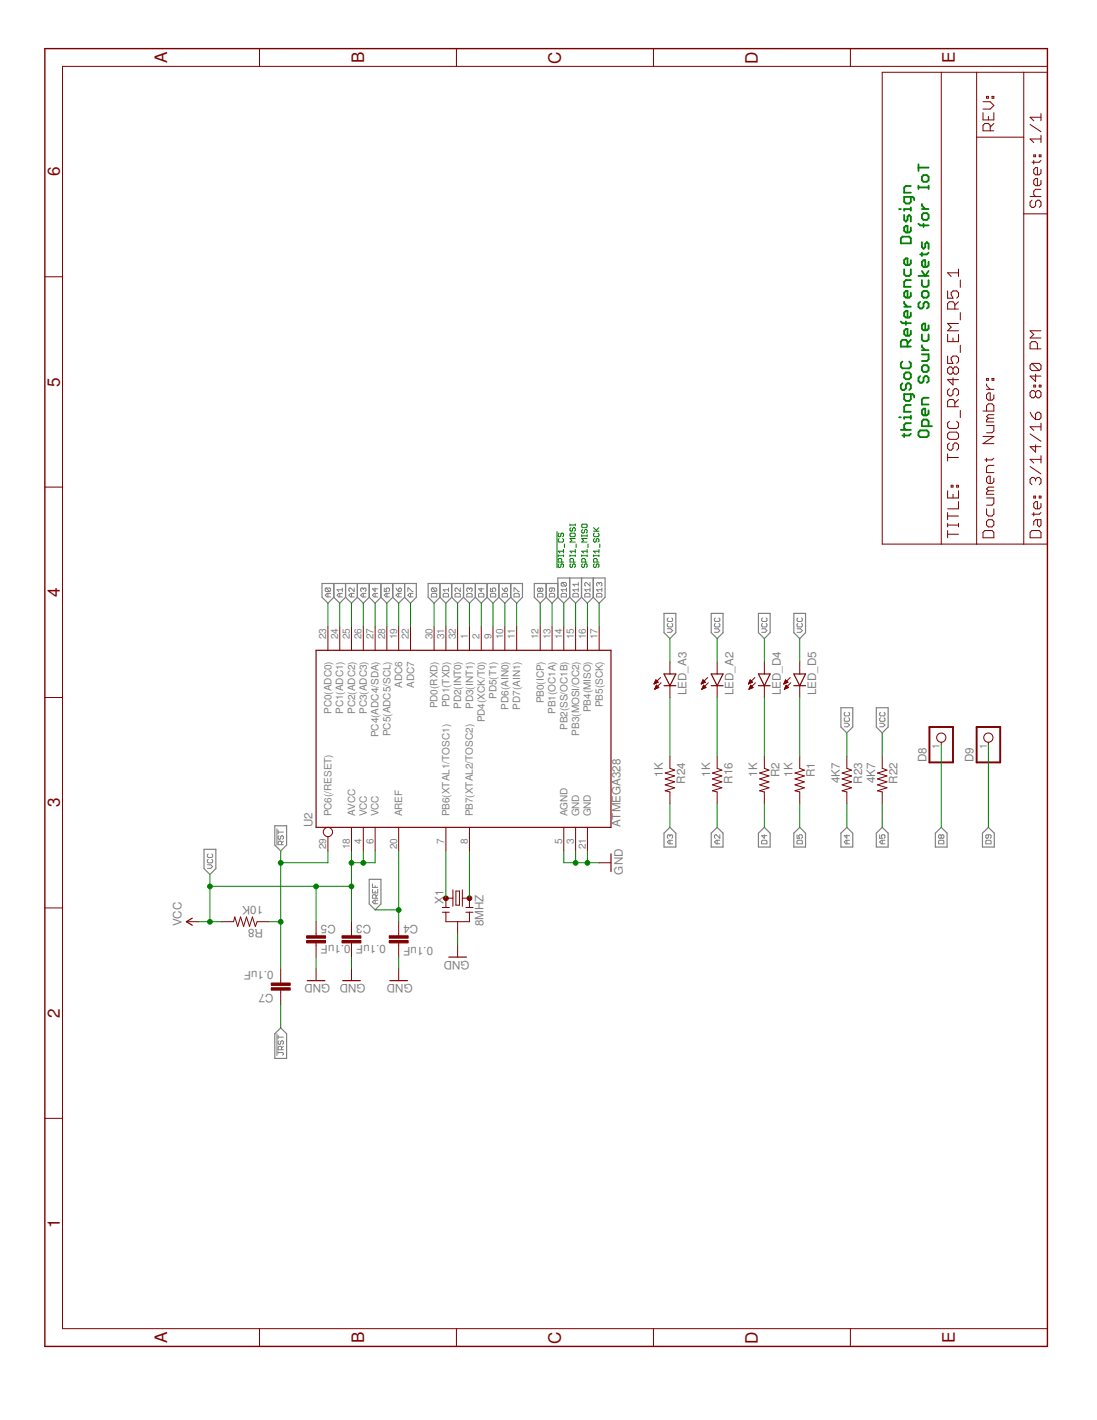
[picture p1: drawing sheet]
<svg xmlns="http://www.w3.org/2000/svg" width="216mm" height="279mm" viewBox="0 0 216 279" stroke-linecap="round" stroke-linejoin="round" font-family="sans-serif">
<g fill="none" stroke="#808080" stroke-width=".23">
<path d="M65.7 117.5l-1.2 1.2-1.1-1.2v-2.7h18.5v2.7l-1.1 1.2-1.2-1.2M65.7 117.5l1.2 1.2 1.1-1.2M65.7 114.8v2.7M68 117.5l1.2 1.2 1.1-1.2M68 114.8v2.7M70.3 117.5l1.2 1.2 1.2-1.2M70.3 114.8v2.7M72.7 114.8v2.7M72.7 117.5l1.1 1.2 1.2-1.2M75 114.8v2.7M75 117.5l1.1 1.2 1.2-1.2M77.3 114.8v2.7"/>
<path d="M77.3 117.5l1.2 1.2 1.1-1.2M79.6 114.8v2.7M86.6 117.5l-1.2 1.2-1.1-1.2v-2.7h18.5v2.7l-1.1 1.2-1.2-1.2M86.6 114.8v2.7M86.6 117.5l1.2 1.2 1.1-1.2M88.9 117.5l1.2 1.2 1.1-1.2M88.9 114.8v2.7M91.2 117.5l1.2 1.2 1.2-1.2M91.2 114.8v2.7M93.6 117.5l1.1 1.2 1.2-1.2M93.6 114.8v2.7M95.9 117.5l1.1 1.2 1.2-1.2"/>
<path d="M95.9 114.8v2.7M98.2 117.5l1.2 1.2 1.1-1.2M98.2 114.8v2.7M100.5 114.8v2.7M107.5 117.5l1.1 1.2 1.2-1.2M107.5 114.8v2.7M109.8 117.5v-3.8h9.3v3.8l-1.2 1.2-1.1-1.2M109.8 117.5l1.2 1.2 1.1-1.2M109.8 114.8h-4.6v2.7l1.1 1.2 1.2-1.2M112.1 117.5l1.2 1.2 1.1-1.2M112.1 113.7v3.8M114.4 117.5l1.2 1.2 1.2-1.2"/>
<path d="M114.4 113.7v3.8M116.8 113.7v3.8M130.7 120.7h2.3v3.8l-1.2 1.1-1.1-1.1zM140 120.7h2.3v3.8l-1.2 1.1-1.1-1.1zM149.3 120.7h2.3v3.8l-1.2 1.1-1.1-1.1zM156.2 120.7h2.3v3.8l-1.1 1.1-1.2-1.1zM165.5 139.3h2.3v3.7l-1.1 1.2-1.2-1.2zM172.5 139.3h2.3v3.7l-1.2 1.2-1.1-1.2zM40.2 167.1h2.3v3.8l-1.2 1.2-1.1-1.2zM54.1 162.5h2.3v3.8l-1.2 1.1-1.1-1.1zM72.7 173h2.3v4.9l-1.2 1.1-1.1-1.1zM130.7 163.9l1.1-1.1 1.2 1.1v2.8h-2.3z"/>
<path d="M140 163.9l1.1-1.1 1.2 1.1v2.8h-2.3zM149.3 163.9l1.1-1.1 1.2 1.1v2.8h-2.3zM156.2 163.9l1.2-1.1 1.1 1.1v2.8h-2.3zM165.5 163.9l1.2-1.1 1.1 1.1v2.8h-2.3zM172.5 163.9l1.1-1.1 1.2 1.1v2.8h-2.3zM184.1 163.9l1.2-1.1 1.1 1.1v2.8h-2.3zM193.4 163.9l1.1-1.1 1.2 1.1v2.8h-2.3zM55.2 202.2l1.2 1.2v4.9h-2.3v-4.9z"/>
</g>
<g fill="none" stroke="#808080" stroke-width=".2">
<path d="M64.2 115.7h.7l.2 .2v.3l-.2 .2M64.2 115.7l-.2 .2v.3l.2 .2h.7M64.2 115.7l.7 .7M64.5 116.8v.7M65.1 116.8h-.7l-.4 .3 .4 .4h.7M66.9 116.8v.7M67.4 116.8h-.7l-.4 .3 .4 .4h.7M67.4 116h-1.1l.4 .4M67.4 115.7v.7M69.2 116.8v.7M69.7 116.8h-.7l-.3 .3 .3 .4h.7M69.7 115.7v.7l-.7-.7-.3 .2v.3l.1 .2"/>
<path d="M71.5 115.9l-.2-.2-.3 .2v.3l.1 .2M71.5 115.9l.2-.2 .3 .2v.3l-.2 .2M71.5 115.9v.1M71.5 116.8v.7M72 116.8h-.7l-.3 .3 .3 .4h.7M73.8 115.7v.7l-.5-.5h1M73.8 116.8v.7M74.3 116.8h-.7l-.3 .3 .3 .4h.7M75.6 115.7v.7h.5l-.1-.4 .1-.3h.4l.2 .2v.3l-.2 .2M76.1 116.8v.7M76.7 116.8h-.7l-.4 .3 .4 .4h.7M77.9 115.7l.6 .7"/>
<path d="M78.5 115.9l.3-.2 .2 .2v.3l-.2 .2h-.3zM78.5 116.8v.7M79 116.8h-.7l-.4 .3 .4 .4h.7M80.3 116.4v-.7l1 .7M80.8 116.8v.7M81.3 116.8h-.7l-.3 .3 .3 .4h.7M85.1 116.8h.7l.2 .1v.6h-1.1v-.6zM85.1 115.7h.7l.2 .2v.3l-.2 .2M85.1 115.7l-.2 .2v.3l.2 .2h.7M85.1 115.7l.7 .7M87.4 116.8h.7l.2 .1v.6h-1.1v-.6zM88.3 116h-1.1l.4 .4"/>
<path d="M88.3 115.7v.7M89.7 116.8h.7l.2 .1v.6h-1v-.6zM90.6 115.7v.7l-.7-.7-.3 .2v.3l.1 .2M92 116.8h.7l.2 .1v.6h-1v-.6zM92.4 115.9l-.2-.2-.3 .2v.3l.1 .2M92.4 115.9l.2-.2 .3 .2v.3l-.2 .2M92.4 115.9v.1M94.4 116.8h.7l.1 .1v.6h-1v-.6zM94.7 115.7v.7l-.5-.5h1M96.5 115.7v.7h.5l-.1-.4 .1-.3h.4l.2 .2v.3l-.2 .2M96.7 116.8h.7l.2 .1v.6h-1.1v-.6zM98.8 115.7l.6 .7"/>
<path d="M99 116.8h.7l.2 .1v.6h-1.1v-.6zM99.4 115.9l.3-.2 .2 .2v.3l-.2 .2h-.3zM101.2 116.4v-.7l1 .7M101.3 116.8h.7l.2 .1v.6h-1v-.6zM106 116.8h.7l.1 .1v.6h-1v-.6zM106.3 115.9l-.1-.2-.4 .2v.3l.2 .2 .3-.2M106.3 115.9l.2-.2 .3 .2v.3l-.1 .2-.4-.2M106.3 115.9v.3M108.3 116.8h.7l.2 .1v.6h-1.1v-.6zM108.6 115.7v.5l-.1 .2-.4-.2v-.3l.2-.2h.7l.2 .2v.3l-.2 .2M110.6 116.8h.7l.2 .1v.6h-1.1v-.6zM110.6 114.6h.7l.2 .2v.3l-.2 .2"/>
<path d="M110.6 114.6l-.2 .2v.3l.2 .2h.7M110.6 114.6l.7 .7M111.5 116h-1.1l.4 .4M111.5 115.7v.7M112.9 116.8h.7l.2 .1v.6h-1v-.6zM113.8 116h-1l.3 .4M113.8 114.6v.7M113.8 115.7v.7M113.8 115h-1l.3 .3M115.3 116.8h.7l.1 .1v.6h-1v-.6zM116.1 116h-1l.3 .4M116.1 114.6v.7l-.7-.7-.3 .2v.3l.2 .2"/>
<path d="M116.1 115.7v.7M117.6 116.8h.7l.1 .1v.6h-1v-.6zM117.9 114.8l.2-.2 .3 .2v.3l-.1 .2M117.9 114.8l-.1-.2-.4 .2v.3l.2 .2M117.9 114.8v.2M118.4 115.7v.7M118.4 116h-1l.4 .4M131.3 123.7h.7l.4 .4-.4 .3h-.7M131.5 121.6l-.2 .2v.3l.2 .2h.7l.2-.2v-.3l-.2-.2M131.5 122.7l-.2 .1v.4l.2 .2h.7l.2-.2v-.4l-.2-.1M140.6 123.7h.7l.4 .4-.4 .3h-.7M140.8 121.6l-.2 .2v.3l.2 .2h.7l.2-.2v-.3l-.2-.2"/>
<path d="M140.8 122.7l-.2 .1v.4l.2 .2h.7l.2-.2v-.4l-.2-.1M149.9 123.7h.7l.3 .4-.3 .3h-.7M150.1 121.6l-.2 .2v.3l.2 .2h.7l.1-.2v-.3l-.1-.2M150.1 122.7l-.2 .1v.4l.2 .2h.7l.1-.2v-.4l-.1-.1M156.9 123.7h.7l.3 .4-.3 .3h-.7M157 121.6l-.1 .2v.3l.1 .2h.7l.2-.2v-.3l-.2-.2M157 122.7l-.1 .1v.4l.1 .2h.7l.2-.2v-.4l-.2-.1M166.2 142.3h.6l.4 .3-.4 .4h-.6M166.3 141.2l-.1 .2v.4l.1 .1h.7l.2-.1v-.4l-.2-.2M166.3 140.2l-.1 .1v.4l.1 .2h.7l.2-.2v-.4l-.2-.1M173.1 142.3h.7l.4 .3-.4 .4h-.7M173.3 140.2l-.2 .1v.4l.2 .2h.7l.2-.2v-.4l-.2-.1"/>
<path d="M173.3 141.2l-.2 .2v.4l.2 .1h.7l.2-.1v-.4l-.2-.2M40.8 170.2h.7l.3 .3-.3 .4h-.7M41 169.1l-.2 .1v.4l.2 .2h.7l.1-.2v-.4l-.1-.1M41 168l-.2 .2v.3l.2 .2h.7l.1-.2v-.3l-.1-.2M54.5 163.1v3.2M54.7 163.4v.7M54.7 163.7h1.1M54.9 164.4l-.2 .2v.4l.2 .1 .3-.1v-.4l.2-.2 .4 .2v.4l-.2 .1M55.4 166.2v-.5l-.2-.2h-.3l-.2 .2v.5h1.1M55.8 165.5l-.4 .4M73.3 173.9v.7h1M73.3 175v.7h1v-.7"/>
<path d="M73.8 174.3v.3M73.8 175.3v.4M73.8 177.1v.7M74 176.7v-.5l-.2-.2h-.3l-.2 .2v.5h1M74.3 177.1h-.7l-.3 .4 .3 .3h.7M74.3 176l-.3 .4M131.8 164.4l-.1-.1-.4 .1v.4l.2 .2M131.8 164.4l.2-.1 .4 .1v.4l-.2 .2M131.8 164.4v.2M131.8 165.3v.7M132.4 165.3h-.7l-.4 .4 .4 .3h.7M141.1 165.3v.7"/>
<path d="M141.7 165.3h-.7l-.4 .4 .4 .3h.7M141.7 164.3v.7l-.7-.7-.4 .1v.4l.2 .2M149.9 165.5l.2-.2h.7l.1 .2v.5h-1zM150.4 164.3v.7l-.5-.6h1M156.9 165.5l.1-.2h.7l.2 .2v.5h-1zM156.9 164.3v.7h.5l-.2-.4 .2-.3h.3l.2 .1v.4l-.2 .2M166.7 164.3v.7l-.5-.6h1M166.7 165.3v.7M167.2 165.3h-.7l-.3 .4 .3 .3h.7M173.1 164.3v.7h.5l-.1-.4 .1-.3h.4l.2 .1v.4l-.2 .2M173.6 165.3v.7M174.2 165.3h-.7l-.4 .4 .4 .3h.7"/>
<path d="M184.7 165.5l.2-.2h.7l.2 .2v.5h-1.1zM185.3 164.4l-.2-.1-.4 .1v.4l.2 .2 .4-.2M185.3 164.4l.1-.1 .4 .1v.4l-.2 .2-.3-.2M185.3 164.4v.4M194 165.5l.2-.2h.7l.2 .2v.5h-1.1zM194.5 164.3v.5l-.1 .2-.4-.2v-.4l.2-.1h.7l.2 .1v.4l-.2 .2M54.5 203.4v4.3M54.7 203.7v.7M54.7 206.9v.4M54.7 207.1h.9l.2 .2-.2 .3M54.7 204.1h1.1M54.9 204.8l-.2 .2v.3l.2 .2 .3-.2v-.3l.2-.2 .4 .2v.3l-.2 .2"/>
<path d="M55.4 206.5v-.5l-.2-.1h-.3l-.2 .1v.5h1.1M55.8 205.9l-.4 .3"/>
</g>
<g fill="none" stroke="#800000" stroke-width=".2">
<path d="M51.1 9.6v3.5M89.8 9.6v3.5M128.6 9.6v3.5M167.4 9.6v3.5M173.6 14.2h32.5v92.9h-32.5zM185.3 14.2v92.9M192.2 14.2v92.9M194.2 19h.3v.3h-.3zM195.2 19h.4v.3h-.4zM201.5 14.2v92.9M206.1 13.1h-193.8v248.3h193.8M192.2 27h9.3"/>
<path d="M193.5 22.2v1.4h2.1v-1.4M193.5 20h1.4l.7 .7-.7 .8h-1.4M194.5 22.9v.7M194.9 25.7v-1l-.4-.4h-.7l-.3 .4v1h2.1M195.6 24.3l-.7 .7M202.7 38.7h2.2M202.7 24.5l2.2 1.4M203.1 39.4l-.4 .4v.7l.4 .3h.4l.3-.3v-.7l.4-.4h.3l.4 .4v.7l-.4 .3M203.5 30.5h.3v.3h-.3zM203.5 31.6v.7M204.5 30.5h.4v.3h-.4zM204.9 22.4v1.4"/>
<path d="M204.9 26.6v1.4M204.9 33.3v.8l-.4 .3h-.7l-.3-.3v-.8l.3-.3h.4v1.4M204.9 35.5v.7l-.4 .3h-.7l-.3-.3v-.7l.3-.4h.4v1.4M204.9 37.3h-1.1l-.3 .3v.7l.3 .4M204.9 31.6l-.4 .3h-1.4M204.9 27.3h-2.2l.8 .7M204.9 23.1h-2.2l.8 .7M8.8 54.5h3.5M186.5 57.2v1.5h1.1l-.4-.7v-.4l.4-.4h.7l.3 .4v.7l-.3 .4M188.6 53v1.4M188.6 59.4l-.7 .7M188.6 53.7h-2.1l.7 .7"/>
<path d="M189 55.1v1.4M201.5 42.1h4.6M186.5 70.1v1.4h1.1l-.4-.7v-.4l.4-.3h.7l.3 .3v.7l-.3 .4M186.5 65.8v1.4h2.1v-1.4M186.9 76.5l-.4 .3v.8l.4 .3h.3l.4-.3v-.8l.3-.3h.4l.3 .3v.8l-.3 .3M187.6 72.6l-.4-.4h-.3l-.4 .4v.7l.4 .3h.3l.4-.3M187.6 72.6l.3-.4h.4l.3 .4v.7l-.3 .3h-.4l-.3-.3M187.6 66.5v.7M187.6 72.6v.7M187.6 74.3v1.5l-1.1-1.1h2.1M187.9 60.8v-1.1l-.3-.3h-.7l-.4 .3v1.1h2.1M188.6 63.6h-2.1l.7 .8-.7 .7h2.1"/>
<path d="M188.6 78.6l-.7 .7M189 61.5v1.4M189 67.9v1.5M194.2 74.5h.3v.3h-.3zM194.2 75.5v.4l.7 .7M194.2 76.6h1.4M195.2 74.5h.4v.3h-.4zM195.6 77.7v.7l-.4 .3h-.7l-.3-.3v-.7l.3-.4h.4v1.4M203.1 71.5h1.4l.4 .4v.7l-.4 .3M203.1 71.5l-.4 .4v.7l.4 .3h1.4M203.1 71.5l1.4 1.4M203.5 75.8h.3v.3h-.3z"/>
<path d="M203.8 77.2l.4-.3h.3l.4 .3v.7l-.4 .4h-.3l-.4-.4M203.8 77.2l-.3-.3h-.4l-.4 .3v.7l.4 .4h.4l.3-.4M203.8 73.6v1.5l-1.1-1.1h2.2M203.8 77.2v.7M204.2 68.6v-1l-.4-.4h-.7l-.4 .4v1h2.2M204.5 75.8h.4v.3h-.4zM204.9 65.1h-2.2l.8 .7-.8 .7h2.2M8.8 95.8h3.5M186.5 96.6v1.4h2.1v-1.4M186.5 89.3v1.4M186.5 90h2.1M186.9 82.9l-.4 .3v.8l.4 .3h1.4l.3-.3v-.8l-.3-.3"/>
<path d="M186.9 85h1.4l.3 .4v.7l-.3 .3h-1.4l-.4-.3v-.7zM186.9 87.2l-.4 .3v.7l.4 .4h.3l.4-.4v-.7l.3-.3h.4l.3 .3v.7l-.3 .4M187.2 95.5h.4v.3h-.4zM187.6 97.3v.7M187.9 80v-1l-.3-.4h-.7l-.4 .4v1h2.1M188.3 95.5h.3v.3h-.3zM188.6 98.7v1.4h-2.1M189 80.8v1.4M193.5 80.9h2.1v-1.1l-.4-.3h-.7l-.3 .3v1.1M193.5 85.9h2.1l-2.1 1.4h2.1M194.2 98h1.4v1l-.4 .4h-1M194.2 83.7h1.4v1.1l-.4 .4h-1"/>
<path d="M194.2 90.1v.7M194.5 82.3l-.3 .4v.3h1.4M194.5 96.6l-.3 .3v.4h1.4M194.5 96.6h1.1M194.5 82.3h1.1M195.6 94.1v.7l-.4 .3h-.7l-.3-.3v-.7l.3-.4h.4v1.4M195.6 91.6h-1.1l-.3 .3v1.1h1.4M195.6 95.8h-1.1l-.3 .4 .3 .4M195.6 90.1l-.4 .4h-1.4M195.6 81.6h-1.1l-.3 .4 .3 .3M202.7 91.8l2.2 1.4M202.7 85.4l2.2 1.4"/>
<path d="M202.7 81.1l.4 .7 .7 .7M203.5 97.6h.3v.4h-.3zM203.8 81.5l.4-.4h.3l.4 .4v.7l-.4 .3h-.7zM203.8 94.3l.4-.4h.3l.4 .4v.7l-.4 .4M203.8 94.3l-.3-.4h-.4l-.4 .4v.7l.4 .4M203.8 87.5v1.5l-1.1-1.1h2.2M203.8 94.3v.4M204.5 97.6h.4v.4h-.4zM204.9 83.2v1.5M204.9 89.7v1.4M204.9 99v.8l-.4 .3h-.7l-.3-.3v-.8l.3-.3h.4v1.4M204.9 90.4h-2.2l.8 .7"/>
<path d="M204.9 84h-2.2l.8 .7M186.5 105.1h2.1M186.5 100.8v1.5M186.5 103v.7M186.5 104.4v1.4M186.5 103.3h2.1M186.5 101.5h2.1M188.6 103v.7M193.5 104.8l.3-.4h1.4l.4 .4v1h-2.1zM194.2 100.1v1.1l.3 .3h.7l.4-.3v-1.1M194.5 102.3h.7l.4 .3v.7l-.4 .4h-.7l-.3-.4v-.7zM202.7 104.8l.4-.4h1.4l.4 .4v1h-2.2z"/>
<path d="M203.5 100.8v.7M204.2 102.3v1l.3 .4 .4-.4v-1h-1.1l-.3 .3v.7M204.9 100.8l-.4 .4h-1.4M8.8 137.2h3.5M64.5 123.3v4.7M66.9 123.3v4.7M69.2 123.3v4.7M71.5 123.3v4.7M73.8 123.3v4.7M76.1 123.3v4.7M78.5 123.3v4.7M80.8 123.3v4.7"/>
<path d="M85.4 123.3v4.7M87.8 123.3v4.7M90.1 123.3v4.7M92.4 123.3v4.7M94.7 123.3v4.7M97 123.3v4.7M99.4 123.3v4.7M101.7 123.3v4.7M106.3 123.3v4.7M108.6 123.3v4.7M111 123.3v4.7M113.3 123.3v4.7"/>
<path d="M115.6 123.3v4.7M117.9 123.3v4.7M128.8 134.4v.2M128.9 134.2v.3M128.9 135.5v.1M129 133.9v.6M129 135.3v.3M129.1 133.8l.4 .4-.8 .4zM129.1 133.8v.6M129.1 135v.5M129.2 133.9v.5M129.2 134.8v.7"/>
<path d="M129.3 134v.3M129.3 134.9v.5M129.4 134.1v.2M129.4 135v.4M129.5 135.1v.2M129.6 135.3l-.4-.5-.4 .8M129.6 135.3l-.8 .3M129.6 135.3h.1M130 133.3l-1.3 1.3M130.1 134.3l-1.3 1.3M131.8 130.3v2.3M131.8 134.9v2.3"/>
<path d="M138 134.5v.1M138.1 134.3v.2M138.1 135.6h.1M138.2 134v.5M138.2 135.3v.3M138.3 133.8l-.3 .8M138.3 133.8l.5 .4M138.3 133.8v.6M138.3 135.1v.4M138.5 133.9v.5M138.5 134.8v.7M138.5 134.8l-.4 .8"/>
<path d="M138.5 134.8l.4 .5-.8 .3M138.6 134v.3M138.6 134.9v.5M138.7 134.1v.2M138.7 135v.4M138.8 134.2h.1M138.8 135.1v.2M138.8 134.2l-.8 .4M138.9 135.2v.1M139.3 133.3l-1.3 1.3M139.4 134.3l-1.3 1.3M141.1 130.3v2.3"/>
<path d="M141.1 134.9v2.3M147.4 134.4v.1M147.5 134.1v.4M147.5 135.4v.2M147.6 133.9v.6M147.6 135.2v.3M147.6 133.8l.5 .4-.8 .4zM147.7 133.8v.6M147.7 134.9v.6M147.7 134.8l.5 .5-.8 .3zM147.8 133.9v.4M147.8 134.9v.5"/>
<path d="M147.9 134v.3M147.9 135v.4M148 134.2v.1M148 135.1v.3M148.1 135.2v.1M148.6 133.3l-1.3 1.3M148.7 134.3l-1.3 1.3M150.4 130.3v2.3M150.4 134.9v2.3M154.3 134.6h.1M154.4 134.3v.2M154.4 135.6h.1"/>
<path d="M154.5 134v.5M154.5 135.4v.2M154.6 133.8v.6M154.6 135.1v.4M154.6 133.8l-.3 .8M154.6 133.8l.5 .4-.8 .4M154.7 133.9v.5M154.7 134.9v.6M154.7 134.8l.5 .5-.8 .3zM154.8 134v.3M154.8 134.9v.5M154.9 134.1v.2"/>
<path d="M154.9 135v.4M155 134.2v.1M155 135.1v.2M155.1 135.2v.1M155.5 133.3l-1.2 1.3M155.6 134.3l-1.2 1.3M157.4 130.3v2.3M157.4 134.9v2.3M131.8 148.8v2.4l1 .3-1.9 .6 1.9 .6-1.9 .6 1.9 .5-1.9 .6 1.9 .6-1.9 .6 .9 .2v2.3M141.1 148.8v2.4l1 .3-1.9 .6 1.9 .6-1.9 .6 1.9 .5-1.9 .6 1.9 .6-1.9 .6 .9 .2v2.3M150.4 148.8v2.4l.9 .3-1.8 .6 1.8 .6-1.8 .6 1.8 .5-1.8 .6 1.8 .6-1.8 .6 .9 .2v2.3M157.4 148.8v2.4l.9 .3-1.8 .6 1.8 .6-1.8 .6 1.8 .5-1.8 .6 1.8 .6-1.8 .6 .9 .2v2.3"/>
<path d="M166.7 148.8v2.4l.9 .3-1.9 .6 1.9 .6-1.9 .6 1.9 .5-1.9 .6 1.9 .6-1.9 .6 1 .2v2.3M173.6 148.8v2.4l1 .3-1.9 .6 1.9 .6-1.9 .6 1.9 .5-1.9 .6 1.9 .6-1.9 .6 .9 .2v2.3M185.3 146v.5M194.5 146v.5M8.8 178.6h3.5M64.5 164.6v2.8M69.2 162.8v4.6M71.5 162.8v4.6M73.8 162.8v4.6M78.5 162.8v4.6M87.1 178.6h1.3M87.1 179.5h1.3"/>
<path d="M87.8 162.8v4.6M87.8 179.5v1.9h4.6v-1.9M89.1 176.7h-1.3v1.9M89.1 175.1v3.2M89.7 175.3h.7v2.8h-.7zM91 176.7h1.4v1.9M91 175.1v3.2M91.7 178.6h1.4M91.7 179.5h1.4M92.4 162.8v4.6M111 162.8v4.6M113.3 162.8v4.6"/>
<path d="M115.6 162.8v4.6M117.9 169.8h2.3M36.7 181.4h2.3M43.6 181.4h2.4l.2-1 .6 1.9 .5-1.9 .6 1.9 .6-1.9 .6 1.9 .6-1.9 .5 1.9 .4-.9h2.3M55.2 190.6v2.8M55.2 194.8v2.8M62.2 181.4v2.7M62.2 185.5v2.8M62.2 190.6v2.4M69.2 181.4v2.7M69.2 185.5v2.8M69.2 190.6v2.4"/>
<path d="M78.5 181.4v2.7M78.5 185.5v2.8M78.5 190.6v2.4M90.1 181.4v2.3M90.1 186v2.3M8.8 220h3.5M51.1 261.4v3.5M89.8 261.4v3.5M128.6 261.4v3.5M167.4 261.4v3.5"/>
<circle cx="185.3" cy="145.1" r=".91"/>
<circle cx="194.5" cy="145.1" r=".91"/>
<circle cx="64.5" cy="163.7" r=".91"/>
</g>
<path d="M8.8 9.6h197.3v255.3h-197.3z" fill="none" stroke="#800000" stroke-width=".28"/>
<g fill="#800000" stroke="#800000" stroke-width=".2">
<path d="M67.3 184.1h3.7v.5h-3.7z"/>
<path d="M67.3 185.1h3.7v.4h-3.7z"/>
<path d="M76.6 184.1h3.7v.5h-3.7z"/>
<path d="M76.6 185.1h3.7v.4h-3.7z"/>
<path d="M53.4 193.4h3.7v.5h-3.7z"/>
<path d="M53.4 194.4h3.7v.4h-3.7z"/>
<path d="M60.3 184.1h3.8v.5h-3.8z"/>
<path d="M60.3 185.1h3.8v.4h-3.8z"/>
</g>
<g fill="none" stroke="#800000" stroke-width=".23">
<path d="M62.2 128h58v34.8h-58zM130.7 134.9h2.3M130.7 132.6h2.3l-1.2 2.3zM140 134.9h2.3M140 132.6h2.3l-1.2 2.3zM149.3 134.9h2.3M149.3 132.6h2.3l-1.2 2.3zM156.2 132.6h2.3l-1.1 2.3zM156.2 134.9h2.3M120.2 168v3.5M37.8 180.7l-1.1 .7 1.1 .7M60.5 193h3.4"/>
<path d="M67.4 193h3.5M76.7 193h3.5M88.3 188.3h3.5"/>
</g>
<g fill="#800000" stroke="#800000" stroke-width=".2">
<circle cx="92.4" cy="176.7" r=".47"/>
<circle cx="87.8" cy="176.7" r=".47"/>
</g>
<path d="M182.9 143h4.7v7h-4.7zM192.2 143h4.6v7h-4.6z" fill="none" stroke="#800000" stroke-width=".38"/>
<g fill="none" stroke="#008000" stroke-width=".2">
<path d="M64.5 118.7v4.6M66.9 118.7v4.6M69.2 118.7v4.6M71.5 118.7v4.6M73.8 118.7v4.6M76.1 118.7v4.6M78.5 118.7v4.6M80.8 118.7v4.6M85.4 118.7v4.6M87.8 118.7v4.6M90.1 118.7v4.6M92.4 118.7v4.6"/>
<path d="M94.7 118.7v4.6M97 118.7v4.6M99.4 118.7v4.6M101.7 118.7v4.6M106.3 118.7v4.6M108.6 118.7v4.6M109.6 104.6v7.1M109.9 109.3h1M109.9 109.2v.3M110 111l-.1 .1v.4l.1 .2 .4-.2v-.4l.2-.1 .3 .1v.4l-.2 .2M110 106l-.1 .2v.3l.1 .2h.7l.2-.2v-.3l-.2-.2M110 104.9l-.1 .2v.3l.1 .2 .4-.2v-.3l.2-.2 .3 .2v.3l-.2 .2"/>
<path d="M110.6 110.6v-.5l-.2-.2h-.4l-.1 .2v.5h1M110.9 108.5h-1l.3 .3M110.9 108.1v.7M110.9 109.2v.3M111 118.7v4.6M111.1 107v.7M112.2 109.3h1M112.2 105.1l.2-.2h.7l.1 .2v.3l-.1 .2h-.7l-.2-.2zM112.2 103.1v.4M112.2 109.2v.3M112.2 103.3h1M112.4 111l-.2 .1v.4l.2 .2 .3-.2v-.4l.2-.1 .3 .1v.4l-.1 .2"/>
<path d="M112.4 103.8l-.2 .2v.4l.2 .1 .3-.1v-.4l.2-.2 .3 .2v.4l-.1 .1M112.9 110.6v-.5l-.2-.2h-.3l-.2 .2v.5h1M113.2 108.5h-1l.3 .3M113.2 106h-1l.3 .3-.3 .4h1M113.2 103.1v.4M113.2 108.1v.7M113.2 109.2v.3M113.3 118.7v4.6M113.4 107v.7M114.5 109.3h1M114.5 103.3l.2-.2h.7l.1 .2v.4l-.1 .1h-.7l-.2-.1zM114.5 105.2v.4"/>
<path d="M114.5 109.2v.3M114.5 105.4h1M114.7 111l-.2 .1v.4l.4 .2 .1-.2v-.4l.4-.1 .1 .1v.4l-.1 .2M114.7 104.2l-.2 .2v.3l.4 .2 .1-.2v-.3l.4-.2 .1 .2v.3l-.1 .2M115.2 110.6v-.5l-.2-.2h-.3l-.2 .2v.5h1M115.5 108.5h-1l.4 .3M115.5 106h-1l.4 .3-.4 .4h1M115.5 105.2v.4M115.5 108.1v.7M115.5 109.2v.3M115.6 118.7v4.6M115.7 107v.7"/>
<path d="M116.8 109.2v.3M116.8 109.3h1.1M116.8 104.5h1.1M116.8 103.8l.7 .7M117 111l-.2 .1v.4l.2 .2 .3-.2v-.4l.2-.1 .4 .1v.4l-.2 .2M117 104.9l-.2 .2v.3l.2 .2h.7l.2-.2v-.3l-.2-.2M117 106l-.2 .2v.3l.4 .2 .1-.2v-.3l.4-.2 .2 .2v.3l-.2 .2M117.5 110.6v-.5l-.2-.2h-.3l-.2 .2v.5h1.1M117.9 108.1v.7M117.9 109.2v.3M117.9 108.5h-1.1l.4 .3M117.9 103.8l-.6 .6"/>
<path d="M117.9 118.7v4.6M118 107v.7M131.8 125.6v4.7M131.8 137.2v11.6M141.1 125.6v4.7M141.1 137.2v11.6M150.4 125.6v4.7M150.4 137.2v11.6M157.4 125.6v4.7M157.4 137.2v11.6M131.8 158.1v4.7M141.1 158.1v4.7"/>
<path d="M150.4 158.1v4.7M157.4 158.1v4.7M166.7 144.2v4.6M166.7 158.1v4.7M173.6 144.2v4.6M173.6 158.1v4.7M185.3 146.5v16.3M194.5 146.5v16.3M41.3 174.4h27.9M41.3 172.1v9.3M55.2 167.4v23.2M62.2 174.4v7"/>
<path d="M64.5 167.4v2.4h-9.3M69.2 167.4v14M71.5 167.4v2.4M73.8 167.4v2.4h-4.6M73.8 179h4.7M78.5 167.4v14M87.8 167.4v9.3M92.4 167.4v9.3M111 167.4v2.4h6.9M113.3 167.4v2.4M115.6 167.4v2.4M39 181.4h4.6"/>
<path d="M52.9 181.4h2.3M55.2 197.6v4.6M62.2 188.3v2.3M69.2 188.3v2.3M78.5 188.3v2.3M90.1 183.7v2.3"/>
</g>
<g fill="none" stroke="#008000" stroke-width=".36">
<path d="M179.3 36.6h-1l-.4 .3v1h1.4M179.3 38.7v1l-.4 .3h-.6l-.4-.3v-1h1.7l.3 .4v.3M180.8 32.3v1.3M180.8 36.5v.7M180.8 36.9h2M180.8 33h2M181.4 34.8l.4-.3h.6l.4 .3v.7l-.4 .3h-.6l-.4-.3zM182.8 36.5v.7M177 41.1h.3M177.6 46.6h1.3l.4 .3v1h-2v-1zM177.9 42.3v1l.4 .3 .3-.3v-.7l.3-.3 .4 .3v1M177.9 53v1l.4 .3h.6l.4-.3v-1"/>
<path d="M177.9 59.4v.3l.7 .6M179.3 41.1h-1.4v.4M179.3 44.8v.6l-.4 .3h-.6l-.4-.3v-.6l.4-.4h.3v1.3M179.3 51.2v.6l-.4 .4h-.6l-.4-.4v-.6l.4-.4h.3v1.4M179.3 55.1h-1l-.4 .4v.9h1.4M179.3 57.6v.7l-.4 .3h-.6l-.4-.3v-.7l.4-.3h.3v1.3M179.3 40.8v.7M180.8 54.3h2M180.8 44l.3 .3h1.7M181.1 59.4l-.3 .3v.7l.3 .3h.3l.4-.3v-.7l.3-.3h.3l.4 .3v.7l-.4 .3M181.4 55.1v1l.4 .3h.6l.4-.3v-1M181.4 41.1h1.4"/>
<path d="M181.4 47.6v1l.4 .4 .3-.4v-.6l.3-.4 .4 .4v1M181.4 40.1v.3l.7 .7M181.4 49.7v.7M181.4 53.3l.7 1 .7-1M181.8 57.3h.6l.4 .3v.7l-.4 .3h-.6l-.4-.3v-.7zM181.8 41.9h.6l.4 .4v.6l-.4 .4h-.6l-.4-.4v-.6zM181.8 44v.7M182.8 51.5v.7l-.4 .3h-.6l-.4-.3v-.7l.4-.3h.3v1.3M182.8 49.7l-.4 .4h-1.3M177.3 63.3l.3 .3h1.7M177.6 71.1l-.3 .4v.6l.3 .4h1.3l.4-.4v-.6l-.4-.4M177.6 75.4l-.3 .4v.6l.3 .4h.3l.4-.4v-.6l.3-.4h.3l.4 .4v.6l-.4 .4"/>
<path d="M177.9 60.3h1.4M178.3 73.3h.6l.4 .3v.7l-.4 .3h-.6l-.4-.3v-.7zM178.3 63.3v.6M178.6 68.2v-1l-.3-.3h-.7l-.3 .3v1h2M179.3 61.5v.7l-.4 .3h-.6l-.4-.3v-.7l.4-.3h.3v1.3M179.3 65.1v.6l-.4 .4h-.6l-.4-.4v-.6l.4-.4h.3v1.4M179.3 77.6v.9l-.4 .4h-.6l-.4-.4v-.9h1.7l.3 .3v.3M179.3 79.7h-1l-.4 .3v1h1.4M179.3 66.9l-.7 .6M181.1 74l-.3 .3v.7l.3 .3h.3l.4-.3v-.7l.3-.3h.3l.4 .3v.7l-.4 .3M181.4 65.8v1l.4 .3h.6l.4-.3v-1M181.4 69.7h1.4v1l-.4 .3h-1"/>
<path d="M181.4 67.9v.3l.7 .7M181.4 68.9h1.4M181.8 71.9h.6l.4 .3v.7l-.4 .3h-.6l-.4-.3v-.7zM182.8 64v.7l-.4 .3h-.6l-.4-.3v-.7l.4-.3h.3v1.3M182.8 78.3h-1l-.4 .3v1h1.4M177 82.1h.3M177.3 84.6h2M177.9 85.3v.7M179.3 85.3l-.4 .4h-1.3M179.3 82.1h-1.4v.3M179.3 83.3h-1l-.4 .3v.6l.4 .4M179.3 81.8v.6"/>
<path d="M181.1 84.7h1.3l.4 .3v.7l-.4 .3h-1.3l-.3-.3v-.7zM182.8 80.8v.6l-.4 .3h-.6l-.4-.3v-.6l.4-.4h.3v1.3M182.8 83.9v-1l-.4-.4h-.6l-.4 .4v1h2"/>
</g>
<g fill="#008000" stroke="#008000" stroke-width=".2">
<circle cx="115.6" cy="169.8" r=".47"/>
<circle cx="113.3" cy="169.8" r=".47"/>
<circle cx="55.2" cy="181.4" r=".47"/>
<circle cx="55.2" cy="169.8" r=".47"/>
<circle cx="78.5" cy="179" r=".47"/>
<circle cx="71.5" cy="169.8" r=".47"/>
<circle cx="69.2" cy="169.8" r=".47"/>
<circle cx="69.2" cy="174.4" r=".47"/>
<circle cx="41.3" cy="181.4" r=".47"/>
<circle cx="41.3" cy="174.4" r=".47"/>
<circle cx="62.2" cy="174.4" r=".47"/>
</g>
<g font-size="3.4" fill="#800000">
<text x="32.9" y="12.4" transform="rotate(-90 32.9 12.4)">A</text>
<text x="71.6" y="12.4" transform="rotate(-90 71.6 12.4)">B</text>
<text x="110.4" y="12.5" transform="rotate(-90 110.4 12.5)">C</text>
<text x="149.2" y="12.5" transform="rotate(-90 149.2 12.5)">D</text>
<text x="187.9" y="12.4" transform="rotate(-90 187.9 12.4)">E</text>
<text x="11.8" y="34.7" transform="rotate(-90 11.8 34.7)">6</text>
<text x="11.8" y="76.1" transform="rotate(-90 11.8 76.1)">5</text>
<text x="11.8" y="117.5" transform="rotate(-90 11.8 117.5)">4</text>
<text x="11.8" y="158.9" transform="rotate(-90 11.8 158.9)">3</text>
<text x="11.8" y="200.3" transform="rotate(-90 11.8 200.3)">2</text>
<text x="11.8" y="241.7" transform="rotate(-90 11.8 241.7)">1</text>
<text x="32.9" y="264.3" transform="rotate(-90 32.9 264.3)">A</text>
<text x="71.6" y="264.3" transform="rotate(-90 71.6 264.3)">B</text>
<text x="110.4" y="264.4" transform="rotate(-90 110.4 264.4)">C</text>
<text x="149.2" y="264.4" transform="rotate(-90 149.2 264.4)">D</text>
<text x="187.9" y="264.3" transform="rotate(-90 187.9 264.3)">E</text>
</g>
<g font-size="2.3" fill="#808080">
<text x="135.1" y="136.8" transform="rotate(-90 135.1 136.8)">LED_A3</text>
<text x="144.4" y="136.8" transform="rotate(-90 144.4 136.8)">LED_A2</text>
<text x="153.7" y="136.8" transform="rotate(-90 153.7 136.8)">LED_D4</text>
<text x="160.6" y="136.8" transform="rotate(-90 160.6 136.8)">LED_D5</text>
<text x="130.5" y="152.8" transform="rotate(-90 130.5 152.8)">1K</text>
<text x="134.9" y="154.2" transform="rotate(-90 134.9 154.2)">R24</text>
<text x="139.7" y="152.8" transform="rotate(-90 139.7 152.8)">1K</text>
<text x="144.1" y="154.2" transform="rotate(-90 144.1 154.2)">R16</text>
<text x="149" y="152.8" transform="rotate(-90 149 152.8)">1K</text>
<text x="153.4" y="152.9" transform="rotate(-90 153.4 152.9)">R2</text>
<text x="156" y="152.8" transform="rotate(-90 156 152.8)">1K</text>
<text x="160.4" y="152.9" transform="rotate(-90 160.4 152.9)">R1</text>
<text x="165.3" y="154.1" transform="rotate(-90 165.3 154.1)">4K7</text>
<text x="169.7" y="154.2" transform="rotate(-90 169.7 154.2)">R23</text>
<text x="172.2" y="154.1" transform="rotate(-90 172.2 154.1)">4K7</text>
<text x="176.6" y="154.2" transform="rotate(-90 176.6 154.2)">R22</text>
<text x="182.3" y="150" transform="rotate(-90 182.3 150)">D8</text>
<text x="191.6" y="150" transform="rotate(-90 191.6 150)">D9</text>
<text x="61.5" y="162.8" transform="rotate(-90 61.5 162.8)">U2</text>
<text x="122.1" y="162.8" transform="rotate(-90 122.1 162.8)">ATMEGA328</text>
<text x="122.6" y="172.1" transform="rotate(-90 122.6 172.1)">GND</text>
<text x="51.8" y="178.3" transform="rotate(-180 51.8 178.3)">10K</text>
<text x="87.3" y="177.9" transform="rotate(-90 87.3 177.9)">X1</text>
<text x="35.8" y="182.3" transform="rotate(-90 35.8 182.3)">VCC</text>
<text x="51.8" y="182.7" transform="rotate(-180 51.8 182.7)">R8</text>
<text x="66.1" y="181.9" transform="rotate(-180 66.1 181.9)">C5</text>
<text x="73" y="181.9" transform="rotate(-180 73 181.9)">C3</text>
<text x="75.9" y="185.9" transform="rotate(-180 75.9 185.9)">0.1uF 0.1uF</text>
<text x="82.3" y="181.9" transform="rotate(-180 82.3 181.9)">C4</text>
<text x="95.2" y="182.3" transform="rotate(-90 95.2 182.3)">8MHZ</text>
<text x="53.9" y="191" transform="rotate(-180 53.9 191)">0.1uF</text>
<text x="85.2" y="186.3" transform="rotate(-180 85.2 186.3)">0.1uF</text>
<text x="92.4" y="189" transform="rotate(-180 92.4 189)">GND</text>
<text x="53.9" y="195.6" transform="rotate(-180 53.9 195.6)">C7</text>
<text x="65" y="193.7" transform="rotate(-180 65 193.7)">GND</text>
<text x="71.9" y="193.7" transform="rotate(-180 71.9 193.7)">GND</text>
<text x="81.2" y="193.7" transform="rotate(-180 81.2 193.7)">GND</text>
</g>
<g font-size="2" fill="#808080">
<text x="64.2" y="125.8" transform="rotate(-90 64.2 125.8)">23</text>
<text x="66.5" y="125.8" transform="rotate(-90 66.5 125.8)">24</text>
<text x="68.9" y="125.8" transform="rotate(-90 68.9 125.8)">25</text>
<text x="71.2" y="125.8" transform="rotate(-90 71.2 125.8)">26</text>
<text x="73.5" y="125.8" transform="rotate(-90 73.5 125.8)">27</text>
<text x="75.8" y="125.8" transform="rotate(-90 75.8 125.8)">28</text>
<text x="78.1" y="125.8" transform="rotate(-90 78.1 125.8)">19</text>
<text x="80.5" y="125.8" transform="rotate(-90 80.5 125.8)">22</text>
<text x="85.1" y="125.8" transform="rotate(-90 85.1 125.8)">30</text>
<text x="87.4" y="125.8" transform="rotate(-90 87.4 125.8)">31</text>
<text x="89.7" y="125.8" transform="rotate(-90 89.7 125.8)">32</text>
<text x="92.1" y="125.8" transform="rotate(-90 92.1 125.8)">1</text>
<text x="94.4" y="125.8" transform="rotate(-90 94.4 125.8)">2</text>
<text x="96.7" y="125.8" transform="rotate(-90 96.7 125.8)">9</text>
<text x="99" y="125.8" transform="rotate(-90 99 125.8)">10</text>
<text x="101.4" y="125.8" transform="rotate(-90 101.4 125.8)">11</text>
<text x="106" y="125.8" transform="rotate(-90 106 125.8)">12</text>
<text x="108.3" y="125.8" transform="rotate(-90 108.3 125.8)">13</text>
<text x="110.6" y="125.8" transform="rotate(-90 110.6 125.8)">14</text>
<text x="113" y="125.8" transform="rotate(-90 113 125.8)">15</text>
<text x="115.3" y="125.8" transform="rotate(-90 115.3 125.8)">16</text>
<text x="117.6" y="125.8" transform="rotate(-90 117.6 125.8)">17</text>
<text x="79.2" y="135.3" transform="rotate(-90 79.2 135.3)">ADC6</text>
<text x="81.5" y="135.3" transform="rotate(-90 81.5 135.3)">ADC7</text>
<text x="97.7" y="137.5" transform="rotate(-90 97.7 137.5)">PD5(T1)</text>
<text x="65.2" y="140.5" transform="rotate(-90 65.2 140.5)">PC0(ADC0)</text>
<text x="67.6" y="140.5" transform="rotate(-90 67.6 140.5)">PC1(ADC1)</text>
<text x="69.9" y="140.5" transform="rotate(-90 69.9 140.5)">PC2(ADC2)</text>
<text x="72.2" y="140.5" transform="rotate(-90 72.2 140.5)">PC3(ADC3)</text>
<text x="86.1" y="139.4" transform="rotate(-90 86.1 139.4)">PD0(RXD)</text>
<text x="88.4" y="139.2" transform="rotate(-90 88.4 139.2)">PD1(TXD)</text>
<text x="90.8" y="139.5" transform="rotate(-90 90.8 139.5)">PD2(INT0)</text>
<text x="93.1" y="139.5" transform="rotate(-90 93.1 139.5)">PD3(INT1)</text>
<text x="95.4" y="142.1" transform="rotate(-90 95.4 142.1)">PD4(XCK/T0)</text>
<text x="100.1" y="139.6" transform="rotate(-90 100.1 139.6)">PD6(AIN0)</text>
<text x="102.4" y="139.6" transform="rotate(-90 102.4 139.6)">PD7(AIN1)</text>
<text x="107" y="138.4" transform="rotate(-90 107 138.4)">PB0(ICP)</text>
<text x="109.3" y="140.5" transform="rotate(-90 109.3 140.5)">PB1(OC1A)</text>
<text x="111.7" y="143.7" transform="rotate(-90 111.7 143.7)">PB2(SS/OC1B)</text>
<text x="116.3" y="140.2" transform="rotate(-90 116.3 140.2)">PB4(MISO)</text>
<text x="118.6" y="139.2" transform="rotate(-90 118.6 139.2)">PB5(SCK)</text>
<text x="74.5" y="145.1" transform="rotate(-90 74.5 145.1)">PC4(ADC4/SDA)</text>
<text x="76.8" y="144.9" transform="rotate(-90 76.8 144.9)">PC5(ADC5/SCL)</text>
<text x="114" y="144.7" transform="rotate(-90 114 144.7)">PB3(MOSI/OC2)</text>
<text x="184.9" y="147.4" transform="rotate(-90 184.9 147.4)">1</text>
<text x="194.2" y="147.4" transform="rotate(-90 194.2 147.4)">1</text>
<text x="65.2" y="160.6" transform="rotate(-90 65.2 160.6)">PC6(/RESET)</text>
<text x="69.9" y="160.6" transform="rotate(-90 69.9 160.6)">AVCC</text>
<text x="72.2" y="160.6" transform="rotate(-90 72.2 160.6)">VCC</text>
<text x="74.5" y="160.6" transform="rotate(-90 74.5 160.6)">VCC</text>
<text x="79.2" y="160.6" transform="rotate(-90 79.2 160.6)">AREF</text>
<text x="88.4" y="160.6" transform="rotate(-90 88.4 160.6)">PB6(XTAL1/TOSC1)</text>
<text x="93.1" y="160.6" transform="rotate(-90 93.1 160.6)">PB7(XTAL2/TOSC2)</text>
<text x="111.7" y="160.6" transform="rotate(-90 111.7 160.6)">AGND</text>
<text x="114" y="160.6" transform="rotate(-90 114 160.6)">GND</text>
<text x="116.3" y="160.6" transform="rotate(-90 116.3 160.6)">GND</text>
<text x="64.2" y="167.1" transform="rotate(-90 64.2 167.1)">29</text>
<text x="68.9" y="167.1" transform="rotate(-90 68.9 167.1)">18</text>
<text x="71.2" y="166" transform="rotate(-90 71.2 166)">4</text>
<text x="73.5" y="166" transform="rotate(-90 73.5 166)">6</text>
<text x="78.1" y="167.1" transform="rotate(-90 78.1 167.1)">20</text>
<text x="87.4" y="166" transform="rotate(-90 87.4 166)">7</text>
<text x="92.1" y="166" transform="rotate(-90 92.1 166)">8</text>
<text x="110.6" y="166" transform="rotate(-90 110.6 166)">5</text>
<text x="113" y="166" transform="rotate(-90 113 166)">3</text>
<text x="115.3" y="167.1" transform="rotate(-90 115.3 167.1)">21</text>
</g>
</svg>
